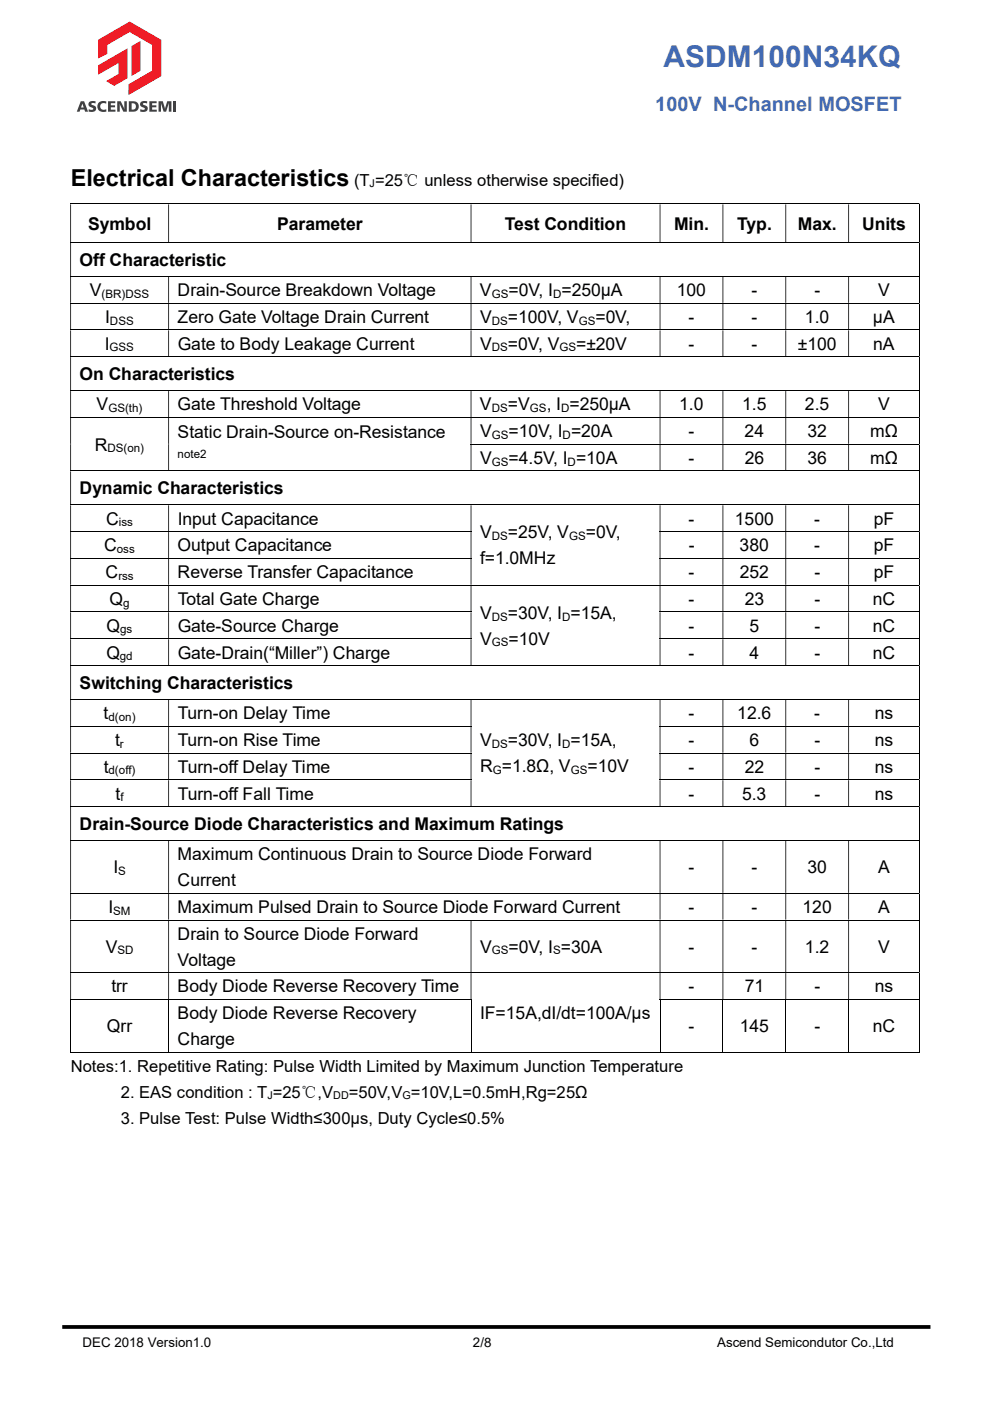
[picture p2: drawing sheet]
<svg xmlns="http://www.w3.org/2000/svg" width="210mm" height="297mm" viewBox="0 0 210 297" stroke-linecap="round" stroke-linejoin="round" font-family="sans-serif">
<path d="M13.2 281.3h184.2" fill="none" stroke="#000" stroke-width=".79" stroke-linecap="butt"/>
<g fill="#ef1923">
<path d="M27.9 9.8l1.9-1.1v6.3l-1.9 1.1z" fill-rule="evenodd"/>
<path d="M20.8 8.4l6.7-3.8 6.7 3.8v7.7l-6.9 4v-2.2l5-2.9v-5.5l-4.8-2.7-4.8 2.7v1.9l-1.9 1z" fill-rule="evenodd"/>
</g>
<path d="M32.3 9.5l1.9-1.1v7.7l-6.9 4v-2.2l5-2.9z" fill-rule="evenodd" fill="#cb272a"/>
<path d="M20.8 13.8l6.3-3.5v6.3l-2.9 1.6-1.7-1 2.6-1.5v-2.3l-4.3 2.4z" fill-rule="evenodd" fill="#ef1923"/>
<g fill="#404042">
<path d="M19 21.6l.4-.2 .9 .1-.1 .4a.46 .46 0 0 0-.5-.1 .46 .46 0 0 0-.3 .4h.1a.8 .8 0 0 1 .9 .9 .8 .8 0 0 1-1.1 .6l-.5-.1v-.5a.56 .56 0 0 0 1-.1l-.2-.1a.79 .79 0 0 1-.7-.5 .79 .79 0 0 1 .1-.8z"/>
<path d="M21 21.7a1.63 1.63 0 0 1 1.6-.2l-.1 .5a.76 .76 0 0 0-1 .1 .76 .76 0 0 0 0 1 .76 .76 0 0 0 1 .1l.1 .4a1.26 1.26 0 0 1-1.6-.2 1.26 1.26 0 0 1 0-1.7z"/>
<path d="M22.9 21.5h1.6v.4h-1v.4h.9v.5h-.9v.5h1v.4h-1.6z"/>
<path d="M24.9 21.5h.7l.8 1.8v-1.8h.5v2.2h-.7l-.9-1.8 .1 1.8h-.5z"/>
<path d="M29.9 21.6l.5-.2 .8 .1v.4a.46 .46 0 0 0-.5-.1 .46 .46 0 0 0-.3 .4 .8 .8 0 0 1 .9 .9 .8 .8 0 0 1-1.1 .6l-.5-.1 .1-.5a.56 .56 0 0 0 .9-.1l-.1-.1a.79 .79 0 0 1-.7-.5 .79 .79 0 0 1 0-.8z"/>
<path d="M31.7 21.5h1.5v.4h-.9v.4h.9v.5h-.9v.5h1v.4h-1.6z"/>
<path d="M33.6 21.5h.9l.5 1.7 .5-1.7h.9v2.2h-.6v-2l-.6 2h-.5l-.6-2v2h-.5z"/>
<path d="M36.8 21.5h.6v2.2h-.6z"/>
<path d="M17.5 22l-.3 .8h.6zM17.1 21.5h.7l.9 2.2h-.7l-.1-.5h-.9l-.1 .5h-.6z"/>
<path d="M27.9 21.9v1.3a.7 .7 0 0 0 .9-.6 .7 .7 0 0 0-.9-.7zM27.3 21.5h.8a1.13 1.13 0 0 1 1.3 1.1 1.13 1.13 0 0 1-1.4 1.1h-.7z"/>
</g>
<g fill="none" stroke="#000" stroke-width=".21">
<path d="M14.9 43.3h180M14.9 51.4h180M14.9 58.6h180M195 43.3v8M195 51.5v7M195 58.7v5.5M14.9 64.3h180M14.9 70h180M14.9 75.6h180M195 64.4v5.5M195 70v5.6M195 75.7v7"/>
<path d="M14.9 82.8h180M14.9 88.5h180M14.9 99.9h180M99.8 94.2h95.1M195 82.9v5.5M195 88.6v5.5M195 94.3v5.5M195 99.9v7.1M14.9 107h180M14.9 112.7h84.9M14.9 118.4h84.9M139.9 112.7h55"/>
<path d="M139.9 118.4h55M195 107.1v5.5M195 112.8v5.5M195 118.5v5.5M14.9 124.1h180M14.9 129.7h84.9M14.9 135.5h84.9M139.9 129.7h55M139.9 135.5h55M195 124.1v5.6M195 129.8v5.6M195 135.5v5.5"/>
<path d="M14.9 141.1h180M14.9 148.3h180M14.9 154h84.9M14.9 159.7h84.9M139.9 154h55M139.9 159.7h55M195 141.2v7M195 148.4v5.5M195 154.1v5.5M195 159.8v5.5M14.9 165.3h84.9M14.9 171h180"/>
<path d="M14.9 178.2h180M139.9 165.3h55M195 165.4v5.5M195 171.1v7M195 178.3v11M14.9 189.4h180M14.9 195.1h180M195 189.5v5.5M195 195.1v11M14.9 206.2h180M14.9 211.9h84.9M15 212v11.2"/>
<path d="M35.8 212v11.2M99.9 212v11.2M139.9 211.9h55M140 212v11.2M153.3 212v11.2M166.7 212v11.2M180 212v11.2M195 206.3v5.5M195 212v11.2M14.9 223.1h20.8M35.9 223.1h63.9M100 223.1h39.9"/>
<path d="M140.1 223.1h13.1M153.4 223.1h13.2M166.8 223.1h13.1M180.1 223.1h14.8"/>
</g>
<g fill="#000">
<path d="M194.9 43.2h.2v.1h-.2zM14.9 43.3h.2v8h-.2zM35.7 43.3h.2v8h-.2zM99.8 43.3h.2v8h-.2zM139.9 43.3h.2v8h-.2zM153.2 43.3h.2v8h-.2zM166.6 43.3h.2v8h-.2zM179.9 43.3h.2v8h-.2z" fill-rule="evenodd"/>
<path d="M194.9 51.3h.2v.2h-.2zM14.9 51.5h.2v7h-.2z" fill-rule="evenodd"/>
<path d="M194.9 58.5h.2v.2h-.2zM14.9 58.7h.2v5.5h-.2zM35.7 58.7h.2v5.5h-.2zM99.8 58.7h.2v5.5h-.2zM139.9 58.7h.2v5.5h-.2zM153.2 58.7h.2v5.5h-.2zM166.6 58.7h.2v5.5h-.2zM179.9 58.7h.2v5.5h-.2z" fill-rule="evenodd"/>
<path d="M194.9 64.2h.2v.2h-.2zM14.9 64.4h.2v5.5h-.2zM35.7 64.4h.2v5.5h-.2zM99.8 64.4h.2v5.5h-.2zM139.9 64.4h.2v5.5h-.2zM153.2 64.4h.2v5.5h-.2zM166.6 64.4h.2v5.5h-.2zM179.9 64.4h.2v5.5h-.2z" fill-rule="evenodd"/>
<path d="M194.9 69.9h.2v.1h-.2zM14.9 70h.2v5.6h-.2zM35.7 70h.2v5.6h-.2zM99.8 70h.2v5.6h-.2zM139.9 70h.2v5.6h-.2zM153.2 70h.2v5.6h-.2zM166.6 70h.2v5.6h-.2zM179.9 70h.2v5.6h-.2z" fill-rule="evenodd"/>
<path d="M194.9 75.6h.2v.1h-.2zM14.9 75.7h.2v7h-.2z" fill-rule="evenodd"/>
<path d="M14.9 94.1h.2v.2h-.2zM35.7 94.1h.2v.2h-.2z" fill-rule="evenodd"/>
<path d="M194.9 82.7h.2v.2h-.2zM14.9 82.9h.2v5.5h-.2zM35.7 82.9h.2v5.5h-.2zM99.8 82.9h.2v5.5h-.2zM139.9 82.9h.2v5.5h-.2zM153.2 82.9h.2v5.5h-.2zM166.6 82.9h.2v5.5h-.2zM179.9 82.9h.2v5.5h-.2z" fill-rule="evenodd"/>
<path d="M194.9 88.4h.2v.2h-.2zM14.9 88.6h.2v5.5h-.2zM35.7 88.6h.2v5.5h-.2zM99.8 88.6h.2v5.5h-.2zM139.9 88.6h.2v5.5h-.2zM153.2 88.6h.2v5.5h-.2zM166.6 88.6h.2v5.5h-.2zM179.9 88.6h.2v5.5h-.2z" fill-rule="evenodd"/>
<path d="M194.9 94.1h.2v.2h-.2zM14.9 94.3h.2v5.5h-.2zM35.7 94.3h.2v5.5h-.2zM99.8 94.3h.2v5.5h-.2zM139.9 94.3h.2v5.5h-.2zM153.2 94.3h.2v5.5h-.2zM166.6 94.3h.2v5.5h-.2zM179.9 94.3h.2v5.5h-.2z" fill-rule="evenodd"/>
<path d="M194.9 99.8h.2v.1h-.2zM14.9 99.9h.2v7.1h-.2z" fill-rule="evenodd"/>
<path d="M194.9 107h.2v.1h-.2zM14.9 107.1h.2v5.5h-.2zM35.7 107.1h.2v5.5h-.2zM99.8 107.1h.2v5.5h-.2zM139.9 107.1h.2v5.5h-.2zM153.2 107.1h.2v5.5h-.2zM166.6 107.1h.2v5.5h-.2zM179.9 107.1h.2v5.5h-.2z" fill-rule="evenodd"/>
<path d="M194.9 112.6h.2v.2h-.2zM14.9 112.8h.2v5.5h-.2zM35.7 112.8h.2v5.5h-.2zM99.8 112.8h.2v5.5h-.2zM139.9 112.8h.2v5.5h-.2zM153.2 112.8h.2v5.5h-.2zM166.6 112.8h.2v5.5h-.2zM179.9 112.8h.2v5.5h-.2z" fill-rule="evenodd"/>
<path d="M194.9 118.3h.2v.2h-.2zM14.9 118.5h.2v5.5h-.2zM35.7 118.5h.2v5.5h-.2zM99.8 118.5h.2v5.5h-.2zM139.9 118.5h.2v5.5h-.2zM153.2 118.5h.2v5.5h-.2zM166.6 118.5h.2v5.5h-.2zM179.9 118.5h.2v5.5h-.2z" fill-rule="evenodd"/>
<path d="M194.9 124h.2v.1h-.2zM14.9 124.1h.2v5.6h-.2zM35.7 124.1h.2v5.6h-.2zM99.8 124.1h.2v5.6h-.2zM139.9 124.1h.2v5.6h-.2zM153.2 124.1h.2v5.6h-.2zM166.6 124.1h.2v5.6h-.2zM179.9 124.1h.2v5.6h-.2z" fill-rule="evenodd"/>
<path d="M194.9 129.7h.2v.1h-.2zM14.9 129.8h.2v5.6h-.2zM35.7 129.8h.2v5.6h-.2zM99.8 129.8h.2v5.6h-.2zM139.9 129.8h.2v5.6h-.2zM153.2 129.8h.2v5.6h-.2zM166.6 129.8h.2v5.6h-.2zM179.9 129.8h.2v5.6h-.2z" fill-rule="evenodd"/>
<path d="M194.9 135.4h.2v.1h-.2zM14.9 135.5h.2v5.5h-.2zM35.7 135.5h.2v5.5h-.2zM99.8 135.5h.2v5.5h-.2zM139.9 135.5h.2v5.5h-.2zM153.2 135.5h.2v5.5h-.2zM166.6 135.5h.2v5.5h-.2zM179.9 135.5h.2v5.5h-.2z" fill-rule="evenodd"/>
<path d="M194.9 141h.2v.2h-.2zM14.9 141.2h.2v7h-.2z" fill-rule="evenodd"/>
<path d="M194.9 148.2h.2v.2h-.2zM14.9 148.4h.2v5.5h-.2zM35.7 148.4h.2v5.5h-.2zM99.8 148.4h.2v5.5h-.2zM139.9 148.4h.2v5.5h-.2zM153.2 148.4h.2v5.5h-.2zM166.6 148.4h.2v5.5h-.2zM179.9 148.4h.2v5.5h-.2z" fill-rule="evenodd"/>
<path d="M194.9 153.9h.2v.2h-.2zM14.9 154.1h.2v5.5h-.2zM35.7 154.1h.2v5.5h-.2zM99.8 154.1h.2v5.5h-.2zM139.9 154.1h.2v5.5h-.2zM153.2 154.1h.2v5.5h-.2zM166.6 154.1h.2v5.5h-.2zM179.9 154.1h.2v5.5h-.2z" fill-rule="evenodd"/>
<path d="M194.9 159.6h.2v.2h-.2zM14.9 159.8h.2v5.5h-.2zM35.7 159.8h.2v5.5h-.2zM99.8 159.8h.2v5.5h-.2zM139.9 159.8h.2v5.5h-.2zM153.2 159.8h.2v5.5h-.2zM166.6 159.8h.2v5.5h-.2zM179.9 159.8h.2v5.5h-.2z" fill-rule="evenodd"/>
<path d="M194.9 165.3h.2v.1h-.2zM14.9 165.4h.2v5.5h-.2zM35.7 165.4h.2v5.5h-.2zM99.8 165.4h.2v5.5h-.2zM139.9 165.4h.2v5.5h-.2zM153.2 165.4h.2v5.5h-.2zM166.6 165.4h.2v5.5h-.2zM179.9 165.4h.2v5.5h-.2z" fill-rule="evenodd"/>
<path d="M194.9 170.9h.2v.2h-.2zM14.9 171.1h.2v7h-.2z" fill-rule="evenodd"/>
<path d="M194.9 178.1h.2v.2h-.2zM14.9 178.3h.2v11h-.2zM35.7 178.3h.2v11h-.2zM139.9 178.3h.2v11h-.2zM153.2 178.3h.2v11h-.2zM166.6 178.3h.2v11h-.2zM179.9 178.3h.2v11h-.2z" fill-rule="evenodd"/>
<path d="M194.9 189.3h.2v.2h-.2zM14.9 189.5h.2v5.5h-.2zM35.7 189.5h.2v5.5h-.2zM139.9 189.5h.2v5.5h-.2zM153.2 189.5h.2v5.5h-.2zM166.6 189.5h.2v5.5h-.2zM179.9 189.5h.2v5.5h-.2z" fill-rule="evenodd"/>
<path d="M194.9 195h.2v.1h-.2zM14.9 195.1h.2v11h-.2zM35.7 195.1h.2v11h-.2zM99.8 195.1h.2v11h-.2zM139.9 195.1h.2v11h-.2zM153.2 195.1h.2v11h-.2zM166.6 195.1h.2v11h-.2zM179.9 195.1h.2v11h-.2z" fill-rule="evenodd"/>
<path d="M194.9 206.1h.2v.2h-.2zM14.9 206.3h.2v5.5h-.2zM35.7 206.3h.2v5.5h-.2zM99.8 206.3h.2v5.5h-.2zM139.9 206.3h.2v5.5h-.2zM153.2 206.3h.2v5.5h-.2zM166.6 206.3h.2v5.5h-.2zM179.9 206.3h.2v5.5h-.2z" fill-rule="evenodd"/>
</g>
<path d="M99.8 112.6h.2v.2h-.2zM99.8 118.3h.2v.2h-.2zM99.8 129.7h.2v.1h-.2zM99.8 135.4h.2v.1h-.2zM99.8 153.9h.2v.2h-.2zM99.8 159.6h.2v.2h-.2zM99.8 165.3h.2v.1h-.2zM99.8 211.8h.2v.2h-.2zM194.9 211.8h.2v.2h-.2zM194.9 223h.2v.2h-.2z" fill="#000"/>
<text font-size="6.4" fill="#426ab3" x="140.8" y="14.1">ASDM100N34KQ</text>
<text font-size="5" x="15" y="39.4">Electrical Characteristics</text>
<text font-size="4.2" fill="#426ab3" x="139" y="23.6">100V N-Channel MOSFET</text>
<g font-size="3.7">
<text x="18.7" y="48.7">Symbol</text>
<text x="58.8" y="48.7">Parameter</text>
<text x="107.1" y="48.7">Test Condition</text>
<text x="143" y="48.7">Min.</text>
<text x="156.3" y="48.7">Typ.</text>
<text x="169.2" y="48.7">Max.</text>
<text x="182.8" y="48.7">Units</text>
<text x="16.9" y="56.4">Off Characteristic</text>
<text x="19" y="62.8">V</text>
<text x="37.7" y="62.8">Drain-Source Breakdown Voltage</text>
<text x="101.8" y="62.8">V</text>
<text x="107.9" y="62.8">=0V, I =250μA</text>
<text x="143.5" y="62.8">100</text>
<text x="159.4" y="62.8">-</text>
<text x="172.7" y="62.8">-</text>
<text x="186.3" y="62.8">V</text>
<text x="22.3" y="68.5">I</text>
<text x="37.7" y="68.5">Zero Gate Voltage Drain Current</text>
<text x="101.8" y="68.5">V</text>
<text x="107.7" y="68.5">=100V, V</text>
<text x="126.3" y="68.5">=0V,</text>
<text x="146" y="68.5">-</text>
<text x="159.4" y="68.5">-</text>
<text x="170.7" y="68.5">1.0</text>
<text x="185.2" y="68.5">μA</text>
<text x="22.2" y="74.2">I</text>
<text x="37.7" y="74.2">Gate to Body Leakage Current</text>
<text x="101.8" y="74.2">V</text>
<text x="107.7" y="74.2">=0V, V</text>
<text x="122.2" y="74.2">=±20V</text>
<text x="146" y="74.2">-</text>
<text x="159.4" y="74.2">-</text>
<text x="169.2" y="74.2">±100</text>
<text x="185.2" y="74.2">nA</text>
<text x="16.9" y="80.6">On Characteristics</text>
<text x="20.5" y="87">V</text>
<text x="37.7" y="87">Gate Threshold Voltage</text>
<text x="101.8" y="87">V</text>
<text x="107.7" y="87">=V</text>
<text x="116" y="87">, I =250μA</text>
<text x="144" y="87">1.0</text>
<text x="157.4" y="87">1.5</text>
<text x="170.7" y="87">2.5</text>
<text x="186.3" y="87">V</text>
<text x="20.1" y="95.5">R</text>
<text x="37.7" y="92.8">Static Drain-Source on-Resistance</text>
<text x="101.8" y="92.7">V</text>
<text x="107.9" y="92.7">=10V, I =20A</text>
<text x="146" y="92.7">-</text>
<text x="157.9" y="92.7">24</text>
<text x="171.3" y="92.7">32</text>
<text x="184.6" y="92.7">mΩ</text>
<text x="101.8" y="98.4">V</text>
<text x="107.9" y="98.4">=4.5V, I =10A</text>
<text x="146.1" y="98.4">-</text>
<text x="158" y="98.4">26</text>
<text x="171.3" y="98.4">36</text>
<text x="184.6" y="98.4">mΩ</text>
<text x="16.9" y="104.8">Dynamic Characteristics</text>
<text x="22.5" y="111.2">C</text>
<text x="37.7" y="111.2">Input Capacitance</text>
<text x="146" y="111.2">-</text>
<text x="155.9" y="111.2">1500</text>
<text x="172.7" y="111.2">-</text>
<text x="185.3" y="111.2">pF</text>
<text x="22.1" y="116.9">C</text>
<text x="37.7" y="116.9">Output Capacitance</text>
<text x="101.8" y="114.2">V</text>
<text x="101.8" y="119.7">f=1.0MHz</text>
<text x="107.7" y="114.2">=25V, V</text>
<text x="124.2" y="114.2">=0V,</text>
<text x="146.1" y="116.9">-</text>
<text x="156.9" y="116.9">380</text>
<text x="172.7" y="116.9">-</text>
<text x="185.4" y="116.9">pF</text>
<text x="22.4" y="122.6">C</text>
<text x="37.7" y="122.6">Reverse Transfer Capacitance</text>
<text x="146" y="122.6">-</text>
<text x="156.9" y="122.6">252</text>
<text x="172.7" y="122.6">-</text>
<text x="185.3" y="122.6">pF</text>
<text x="23.2" y="128.3">Q</text>
<text x="37.7" y="128.3">Total Gate Charge</text>
<text x="101.8" y="131.2">V</text>
<text x="107.7" y="131.2">=30V, I =15A,</text>
<text x="146" y="128.3">-</text>
<text x="157.9" y="128.3">23</text>
<text x="172.7" y="128.3">-</text>
<text x="185.1" y="128.3">nC</text>
<text x="22.6" y="134">Q</text>
<text x="37.7" y="134">Gate-Source Charge</text>
<text x="101.8" y="136.7">V</text>
<text x="107.9" y="136.7">=10V</text>
<text x="146.1" y="134">-</text>
<text x="159" y="134">5</text>
<text x="172.7" y="134">-</text>
<text x="185.1" y="134">nC</text>
<text x="22.6" y="139.6">Q</text>
<text x="37.7" y="139.6">Gate-Drain(“Miller”) Charge</text>
<text x="146" y="139.6">-</text>
<text x="159" y="139.6">4</text>
<text x="172.7" y="139.6">-</text>
<text x="185.1" y="139.6">nC</text>
<text x="16.9" y="146.1">Switching Characteristics</text>
<text x="22" y="152.5">t</text>
<text x="37.7" y="152.5">Turn-on Delay Time</text>
<text x="146" y="152.5">-</text>
<text x="156.4" y="152.5">12.6</text>
<text x="172.7" y="152.5">-</text>
<text x="185.5" y="152.5">ns</text>
<text x="24.4" y="158.2">t</text>
<text x="37.7" y="158.2">Turn-on Rise Time</text>
<text x="101.8" y="158.3">V</text>
<text x="107.7" y="158.3">=30V, I =15A,</text>
<text x="146.1" y="158.2">-</text>
<text x="159" y="158.2">6</text>
<text x="172.7" y="158.2">-</text>
<text x="185.6" y="158.2">ns</text>
<text x="22" y="163.9">t</text>
<text x="37.7" y="163.9">Turn-off Delay Time</text>
<text x="101.8" y="163.8">R =1.8Ω, V</text>
<text x="124.6" y="163.8">=10V</text>
<text x="146.1" y="163.9">-</text>
<text x="158" y="163.9">22</text>
<text x="172.7" y="163.9">-</text>
<text x="185.6" y="163.9">ns</text>
<text x="24.5" y="169.5">t</text>
<text x="37.7" y="169.5">Turn-off Fall Time</text>
<text x="146" y="169.5">-</text>
<text x="157.4" y="169.5">5.3</text>
<text x="172.7" y="169.5">-</text>
<text x="185.6" y="169.5">ns</text>
<text x="16.9" y="176">Drain-Source Diode Characteristics and Maximum Ratings</text>
<text x="24" y="185.2">I</text>
<text x="37.7" y="182.4">Maximum Continuous Drain to Source Diode Forward</text>
<text x="146" y="185.2">-</text>
<text x="159.4" y="185.2">-</text>
<text x="171.3" y="185.2">30</text>
<text x="186.3" y="185.2">A</text>
<text x="37.7" y="187.9">Current</text>
<text x="23" y="193.6">I</text>
<text x="37.7" y="193.6">Maximum Pulsed Drain to Source Diode Forward Current</text>
<text x="146" y="193.6">-</text>
<text x="159.4" y="193.6">-</text>
<text x="170.2" y="193.6">120</text>
<text x="186.3" y="193.6">A</text>
<text x="22.4" y="202">V</text>
<text x="37.7" y="199.2">Drain to Source Diode Forward</text>
<text x="101.8" y="202">V</text>
<text x="107.9" y="202">=0V, I =30A</text>
<text x="146" y="202">-</text>
<text x="159.4" y="202">-</text>
<text x="170.7" y="202">1.2</text>
<text x="186.3" y="202">V</text>
<text x="37.7" y="204.8">Voltage</text>
<text x="23.6" y="210.4">trr</text>
<text x="37.7" y="210.4">Body Diode Reverse Recovery Time</text>
<text x="146" y="210.4">-</text>
<text x="157.9" y="210.4">71</text>
<text x="172.7" y="210.4">-</text>
<text x="185.5" y="210.4">ns</text>
<text x="22.7" y="218.8">Qrr</text>
<text x="37.7" y="216.1">Body Diode Reverse Recovery</text>
<text x="37.7" y="221.6">Charge</text>
<text x="101.8" y="216">IF=15A,dI/dt=100A/μs</text>
<text x="146" y="218.8">-</text>
<text x="156.9" y="218.8">145</text>
<text x="172.7" y="218.8">-</text>
<text x="185.1" y="218.8">nC</text>
</g>
<g font-size="3.5">
<text x="75.1" y="39.4">(T =25℃ unless otherwise specified)</text>
<text x="15" y="227.2">Notes:1. Repetitive Rating: Pulse Width Limited by Maximum Junction Temperature</text>
<text x="25.6" y="232.7">2. EAS condition : T =25℃,V</text>
<text x="74" y="232.7">=50V,V =10V,L=0.5mH,Rg=25Ω</text>
<text x="25.6" y="238.2">3. Pulse Test: Pulse Width≤300μs, Duty Cycle≤0.5%</text>
</g>
<g font-size="2.8">
<text x="17.5" y="285.6">DEC 2018 Version1.0</text>
<text x="100.3" y="285.6">2/8</text>
<text x="152.1" y="285.5">Ascend Semicondutor Co.,Ltd</text>
</g>
<g font-size="2.5">
<text x="21.5" y="63.1">(BR)DSS</text>
<text x="104.3" y="63.1">GS</text>
<text x="117.3" y="63.1">D</text>
<text x="23.3" y="68.8">DSS</text>
<text x="104.3" y="68.8">DS</text>
<text x="122.8" y="68.8">GS</text>
<text x="23.2" y="74.5">GSS</text>
<text x="104.3" y="74.5">DS</text>
<text x="118.7" y="74.5">GS</text>
<text x="23" y="87.4">GS(th)</text>
<text x="104.3" y="87.4">DS</text>
<text x="112.4" y="87.4">GS</text>
<text x="119" y="87.4">D</text>
<text x="22.8" y="95.9">DS(on)</text>
<text x="104.3" y="93">GS</text>
<text x="119.3" y="93">D</text>
<text x="37.7" y="97.1">note2</text>
<text x="104.3" y="98.7">GS</text>
<text x="120.4" y="98.7">D</text>
<text x="25.2" y="111.6">iss</text>
<text x="24.8" y="117.2">oss</text>
<text x="104.3" y="114.5">DS</text>
<text x="120.7" y="114.5">GS</text>
<text x="25.1" y="122.9">rss</text>
<text x="26.1" y="128.6">g</text>
<text x="104.3" y="131.6">DS</text>
<text x="119.2" y="131.6">D</text>
<text x="25.5" y="134.3">gs</text>
<text x="104.3" y="137.1">GS</text>
<text x="25.4" y="140">gd</text>
<text x="23" y="152.9">d(on)</text>
<text x="25.4" y="158.5">r</text>
<text x="104.3" y="158.6">DS</text>
<text x="119.2" y="158.6">D</text>
<text x="23" y="164.2">d(off)</text>
<text x="104.5" y="164.1">G</text>
<text x="121.1" y="164.1">GS</text>
<text x="25.5" y="169.9">f</text>
<text x="25.1" y="185.5">S</text>
<text x="24" y="193.9">SM</text>
<text x="24.9" y="202.3">SD</text>
<text x="104.3" y="202.3">GS</text>
<text x="117.3" y="202.3">S</text>
</g>
<g font-size="2.3">
<text x="78.4" y="39.6">J</text>
<text x="56.7" y="232.9">J</text>
<text x="70.7" y="232.9">DD</text>
<text x="85.3" y="232.9">G</text>
</g>
</svg>
